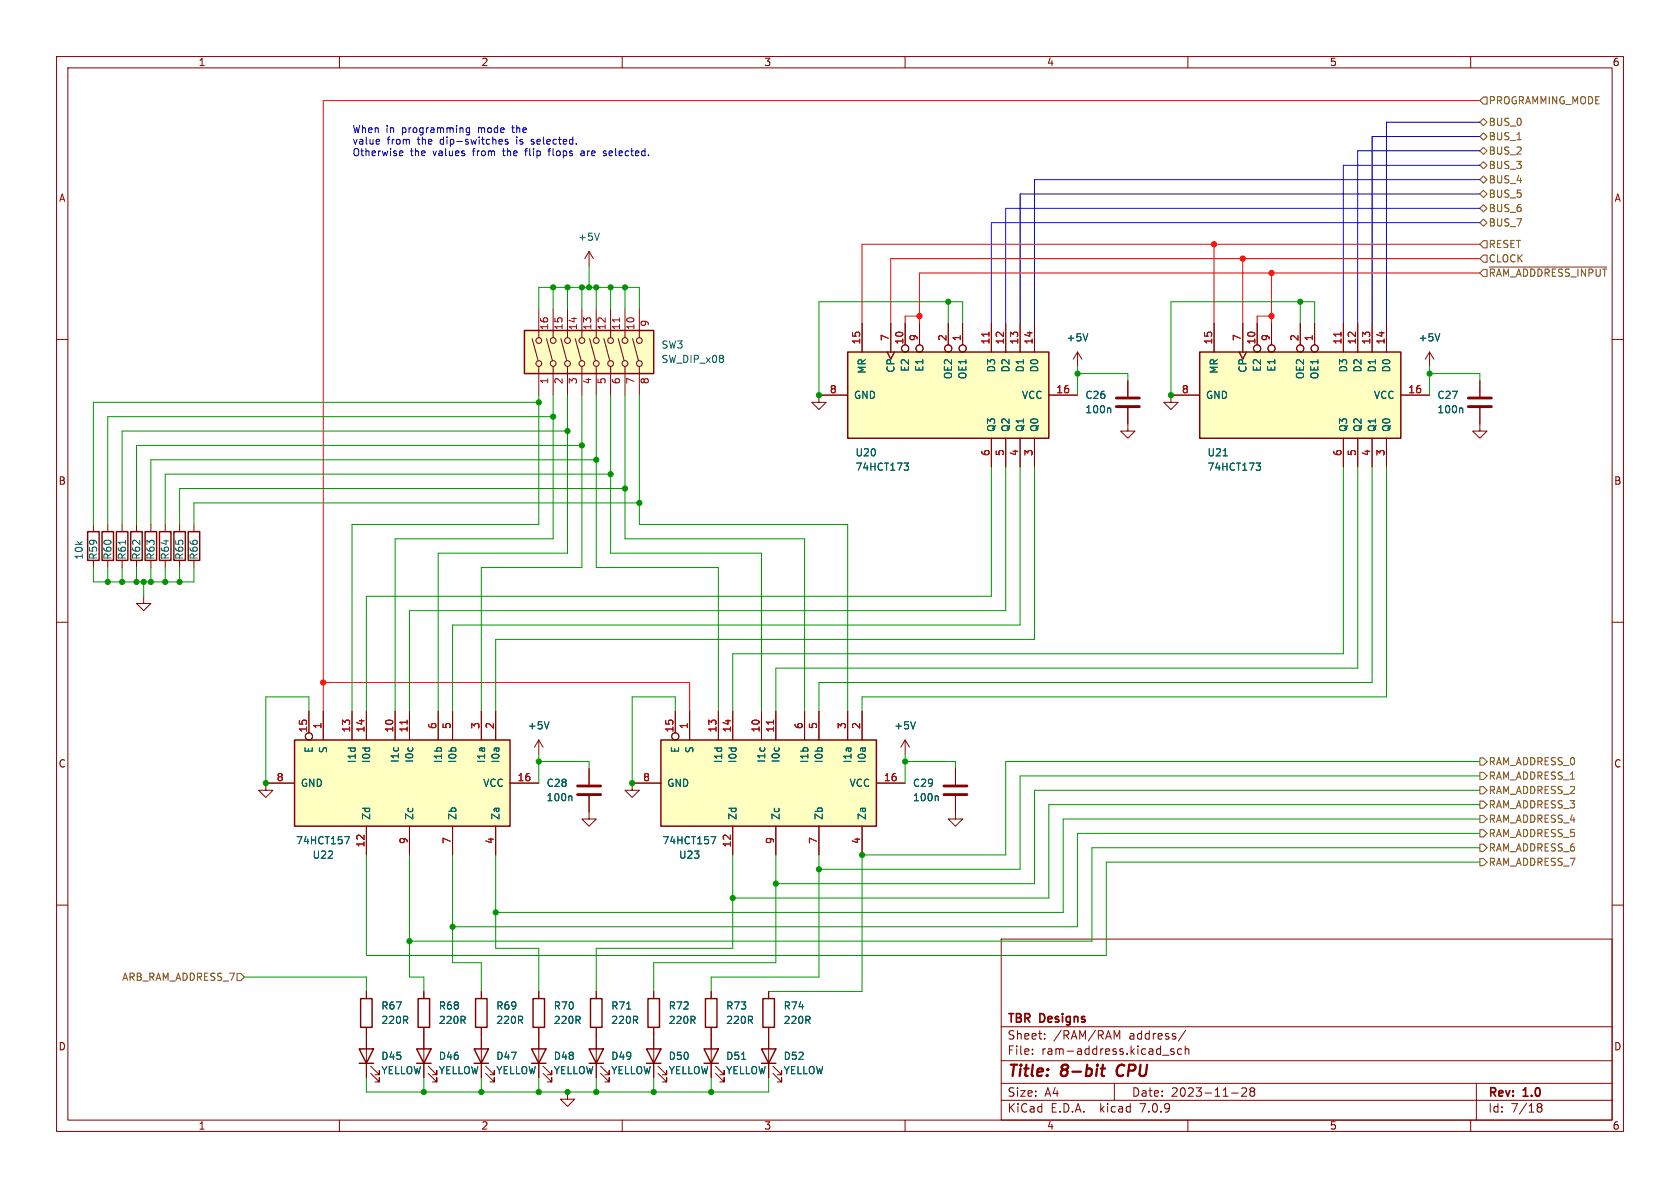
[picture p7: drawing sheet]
<svg xmlns="http://www.w3.org/2000/svg" width="297mm" height="210mm" viewBox="0 0 297 210" stroke-linecap="round" stroke-linejoin="round" font-family="sans-serif">
<g fill="none" stroke="#840000" stroke-width=".18">
<path d="M10 10h277v190h-277zM12 12h273v186h-273zM60 10v2M110 10v2M160 10v2M210 10v2M260 10v2M10 60h2M94.1 59.9l1 3.9M95.2 54.6v5.1M96.6 59.9l1.1 3.9M97.8 54.6v5.1"/>
<path d="M99.2 59.9l1 3.9M100.3 54.6v5.1M101.7 59.9l1 3.9M102.9 54.6v5.1M104.1 44.5v2.5M104.1 44.5l-.7 1.2M104.1 44.5l.8 1.2M104.2 59.9l1.1 3.9M105.4 54.6v5.1M106.8 59.9l1 3.9M107.9 54.6v5.1M109.3 59.9l1 3.9"/>
<path d="M110.5 54.6v5.1M111.8 59.9l1.1 3.9M113 54.6v5.1M152.4 57.2v5M157.5 57.2v5M160 57.2v3.8M162.6 57.2v3.8M167.6 57.2v3.8M170.2 57.2v3.8M175.3 57.2v5M177.8 57.2v5M180.3 57.2v5"/>
<path d="M182.9 57.2v5M214.6 57.2v5M219.7 57.2v5M222.2 57.2v3.8M224.8 57.2v3.8M229.9 57.2v3.8M232.4 57.2v3.8M237.5 57.2v5M240 57.2v5M242.6 57.2v5M245.1 57.2v5M285 60h2"/>
<path d="M95.2 64.8v5.1M97.8 64.8v5.1M100.3 64.8v5.1M102.9 64.8v5.1M105.4 64.8v5.1M107.9 64.8v5.1M110.5 64.8v5.1M113 64.8v5.1M149.9 69.9h-5.1v1.2h1.2l-1.2 1.3-1.3-1.3h1.3M156.8 62.2l.7 1.3 .6-1.3M175.3 77.5v5.1M177.8 77.5v5.1"/>
<path d="M180.3 77.5v5.1M182.9 77.5v5.1M185.4 69.9h5.1M190.5 62.2l-.8 1.3M190.5 62.2v2.6M190.5 62.2l.8 1.3M199.4 72.1v4.1h1.3l-1.3 1.3-1.3-1.3h1.3M199.4 67.3v2.8M212.1 69.9h-5.1v1.2h1.3l-1.3 1.3-1.3-1.3h1.3M219.1 62.2l.6 1.3 .6-1.3M237.5 77.5v5.1M240 77.5v5.1"/>
<path d="M242.6 77.5v5.1M245.1 77.5v5.1M247.6 69.9h5.1M252.7 62.2l-.7 1.3M252.7 62.2v2.6M252.7 62.2l.8 1.3M261.6 72.1v4.1h1.3l-1.3 1.3-1.3-1.3h1.3M261.6 67.3v2.8M16.5 92.7v1.3M16.5 99.1v1.2M19 92.7v1.3M19 99.1v1.2"/>
<path d="M21.6 92.7v1.3M21.6 99.1v1.2M24.1 92.7v1.3M24.1 99.1v1.2M26.7 92.7v1.3M26.7 99.1v1.2M29.2 92.7v1.3M29.2 99.1v1.2M31.7 92.7v1.3M31.7 99.1v1.2M34.3 92.7v1.3M34.3 99.1v1.2"/>
<path d="M10 110h2M25.4 105.4v1.3h1.3l-1.3 1.3-1.3-1.3h1.3M285 110h2M52.1 138.4h-5.1v1.3h1.3l-1.3 1.3-1.3-1.3h1.3M54.6 125.7v3.8M57.1 125.7v5.1M62.2 125.7v5.1M64.8 125.7v5.1M69.8 125.7v5.1M72.4 125.7v5.1M77.5 125.7v5.1M80 125.7v5.1"/>
<path d="M85.1 125.7v5.1M87.6 125.7v5.1M90.2 138.4h5M95.2 130.8v2.6M95.2 130.8l-.7 1.3M95.2 130.8l.8 1.3M104.1 135.9v2.8M116.8 138.4h-5v1.3h1.2l-1.2 1.3-1.3-1.3h1.3M119.4 125.7v3.8M121.9 125.7v5.1M127 125.7v5.1M129.5 125.7v5.1"/>
<path d="M134.6 125.7v5.1M137.2 125.7v5.1M142.2 125.7v5.1M144.8 125.7v5.1M149.9 125.7v5.1M152.4 125.7v5.1M154.9 138.4h5.1M160 130.8l-.7 1.3M160 130.8v2.6M160 130.8l.8 1.3M168.9 135.9v2.8M10 160h2"/>
<path d="M64.8 146.1v5M72.4 146.1v5M80 146.1v5M87.6 146.1v5M104.1 140.7v4.1h1.3l-1.3 1.3-1.2-1.3h1.2M129.5 146.1v5M137.2 146.1v5M144.8 146.1v5M152.4 146.1v5M168.9 140.7v4.1h1.3l-1.3 1.3-1.3-1.3h1.3M285 160h2M64.8 175.3v1.2"/>
<path d="M74.9 175.3v1.2M85.1 175.3v1.2M95.2 175.3v1.2M105.4 175.3v1.2M115.6 175.3v1.2M125.7 175.3v1.2M135.9 175.3v1.2M177 166h108v32h-108zM60 198v2M64.8 181.6v8.9M65.5 189.7l1.6 1.6v-.8v.8h-.8M65.5 188.5l1.6 1.5v-.8v.8h-.8"/>
<path d="M74.9 181.6v8.9M75.7 189.7l1.5 1.6v-.8v.8h-.7M75.7 188.5l1.5 1.5v-.8v.8h-.7M85.1 181.6v8.9M85.9 189.7l1.5 1.6v-.8v.8h-.8M85.9 188.5l1.5 1.5v-.8v.8h-.8M95.2 181.6v8.9M96 189.7l1.5 1.6v-.8v.8h-.7M96 188.5l1.5 1.5v-.8v.8h-.7M100.3 193v1.3h1.3l-1.3 1.3-1.2-1.3h1.2M105.4 181.6v8.9M106.2 189.7l1.5 1.6v-.8v.8h-.8"/>
<path d="M106.2 188.5l1.5 1.5v-.8v.8h-.8M110 198v2M115.6 181.6v8.9M116.3 189.7l1.6 1.6v-.8v.8h-.8M116.3 188.5l1.6 1.5v-.8v.8h-.8M125.7 181.6v8.9M126.5 189.7l1.5 1.6v-.8v.8h-.7M126.5 188.5l1.5 1.5v-.8v.8h-.7M135.9 181.6v8.9M136.7 189.7l1.5 1.6v-.8v.8h-.8M136.7 188.5l1.5 1.5v-.8v.8h-.8M160 198v2"/>
<path d="M177 194.5h108M177 191.5h108M177 187.5h108M177 181.5h108M182.5 186.3v.1M182.5 185.5v.1M184.7 183.6v.1M184.7 182.8v.1M197 182.2l.5 1.1 .5-1.1v1.5M197 191.5v3M205.5 186.5h1.2M207.5 185.5l-.3-.1-.2 .2v.2l.5 .2v.3h-.5"/>
<path d="M208.9 185.5l-.4-.1-.3 .3v.4l.1 .2h.6M209.5 185.5l.2-.1 .4 .1 .1 .9M209.5 184.9v1.5M209.6 182.1l-1.3 2M210 198v2M217.7 193.2h1.2M219.5 192.4l.6-.1 .2 .1 .1 .3-.9 1.1h.9M221.2 192.9l-.2-.2 .2-.4 .5 .1 .1 .2-.3 .3M221.2 192.9l-.2 .3v.3l.2 .3 .5-.1 .1-.2-.1-.4-.2-.2M221.2 192.9h.3M260 198v2M261 191.5v6.5"/>
<path d="M271.7 195.5l.3 .2M271.7 195.4l.3-.3 .5 .1 .1 .3-.3 .2M272 195.7h.3M272 195.7l-.3 .3M272.3 195.7l.3 .3-.1 .5-.5 .1-.3-.3"/>
<circle cx="95.3" cy="60.2" r=".51"/>
<circle cx="95.3" cy="64.3" r=".51"/>
<circle cx="97.8" cy="60.2" r=".51"/>
<circle cx="97.8" cy="64.3" r=".51"/>
<circle cx="100.3" cy="64.3" r=".51"/>
<circle cx="100.3" cy="60.2" r=".51"/>
<circle cx="102.9" cy="60.2" r=".51"/>
<circle cx="102.9" cy="64.3" r=".51"/>
<circle cx="105.4" cy="60.2" r=".51"/>
<circle cx="105.4" cy="64.3" r=".51"/>
<circle cx="108" cy="64.3" r=".51"/>
<circle cx="108" cy="60.2" r=".51"/>
<circle cx="110.5" cy="64.3" r=".51"/>
<circle cx="110.5" cy="60.2" r=".51"/>
<circle cx="113" cy="64.3" r=".51"/>
<circle cx="113" cy="60.2" r=".51"/>
<circle cx="160" cy="61.6" r=".63"/>
<circle cx="162.6" cy="61.6" r=".63"/>
<circle cx="167.6" cy="61.6" r=".63"/>
<circle cx="170.2" cy="61.6" r=".63"/>
<circle cx="222.2" cy="61.6" r=".63"/>
<circle cx="224.8" cy="61.6" r=".63"/>
<circle cx="229.9" cy="61.6" r=".63"/>
<circle cx="232.4" cy="61.6" r=".63"/>
<circle cx="54.6" cy="130.2" r=".63"/>
<circle cx="119.4" cy="130.2" r=".63"/>
</g>
<path d="M194.6 188.9h.8M195 188.2l-.2 1.7v.2l.4 .1M197.7 188.5a1.27 1.27 0 0 0 0 1.6" fill="none" stroke="#840000" stroke-width=".4"/>
<g fill="none" stroke="#840000" stroke-width=".25">
<path d="M92.7 58.4h22.9v7.6h-22.9zM149.9 62.2h35.5v15.3h-35.5zM212.1 62.2h35.5v15.3h-35.5zM15.5 94h2v5.1h-2zM18 94h2.1v5.1h-2.1zM20.6 94h2v5.1h-2zM23.1 94h2v5.1h-2zM25.7 94h2v5.1h-2zM28.2 94h2v5.1h-2zM30.7 94h2.1v5.1h-2.1zM33.3 94h2v5.1h-2zM52.1 130.8h38.1v15.3h-38.1z"/>
<path d="M116.8 130.8h38.1v15.3h-38.1zM63.8 176.5h2v5.1h-2zM73.9 176.5h2v5.1h-2zM84.1 176.5h2v5.1h-2zM94.2 176.5h2.1v5.1h-2.1zM104.4 176.5h2v5.1h-2zM114.6 176.5h2v5.1h-2zM124.7 176.5h2v5.1h-2zM134.9 176.5h2v5.1h-2zM63.5 185.4h2.5l-1.2 2.6zM63.5 188h2.5M73.7 185.4h2.5l-1.3 2.6z"/>
<path d="M73.7 188h2.5M83.8 185.4h2.6l-1.3 2.6zM83.8 188h2.6M94 185.4h2.5l-1.3 2.6zM94 188h2.5M104.1 185.4h2.6l-1.3 2.6zM104.1 188h2.6M114.3 185.4h2.5l-1.2 2.6zM114.3 188h2.5M124.5 185.4h2.5l-1.3 2.6zM124.5 188h2.5M134.6 185.4h2.6l-1.3 2.6z"/>
<path d="M134.6 188h2.6"/>
</g>
<g fill="none" stroke="#006464" stroke-width=".18">
<path d="M106 41.2l-.5 1.3M192.3 59l-.4 1.3M254.5 59l-.4 1.3M196.2 72.1l.2 .2v.7M258.4 72.1l.2 .2v.7M22.2 95.5v.7M159.8 81.9h.8l-.4 .4 .4 .2v.4l-.2 .2h-.4M216.3 80.6h.7M222.1 81.9h.7l-.4 .4 .4 .2v.4l-.2 .2h-.4M97.1 127.6l-.5 1.2M161.8 127.6l-.4 1.2M60.9 147.9h.9l-.6 1.3"/>
<path d="M100.9 140.7l.2 .2v.6M125.7 147.9h.8l-.5 1.3M165.7 140.7l.2 .2v.6M110.8 178.4h.7M131.1 187.3h.7"/>
</g>
<path d="M197.4 71.9h4M197.4 70.4h4M259.6 71.9h4.1M259.6 70.4h4.1M102.1 138.9h4.1M166.9 138.9h4M102.1 140.5h4.1M166.9 140.5h4" fill="none" stroke="#840000" stroke-width=".51"/>
<g fill="#ffffc2" stroke="#ffffc2" stroke-width=".18">
<path d="M52.1 130.8h38.1v15.3h-38.1z"/>
<path d="M116.8 130.8h38.1v15.3h-38.1z"/>
<path d="M149.9 62.2h35.5v15.3h-35.5z"/>
<path d="M92.7 58.4h22.9v7.6h-22.9z"/>
<path d="M212.1 62.2h35.5v15.3h-35.5z"/>
</g>
<path d="M109.5 56.2v.7M174.8 58.7v.7M237.1 58.7v.7M72 127.3v.7M136.7 127.3v.7" fill="none" stroke="#a90000" stroke-width=".18"/>
<g fill="none" stroke="#725600" stroke-width=".18">
<path d="M262.3 17.1h.6v1.3h-.6l-.7-.6zM261.6 34.3l.7-.6 .6 .6-.6 .6zM261.6 26.7l.7-.7 .6 .7-.6 .6zM261.6 21.6l.7-.6 .6 .6-.6 .6zM261.6 29.2l.7-.6 .6 .6-.6 .6zM261.6 24.1l.7-.6 .6 .6-.6 .7zM261.6 36.8l.7-.6 .6 .6-.6 .7zM261.6 39.4l.7-.7 .6 .7-.6 .6zM262.3 31.1l.6 .7-.6 .6-.7-.6zM262.3 47.6h.6v1.3h-.6l-.7-.6zM262.3 42.5h.6v1.3h-.6l-.7-.6zM262.3 45.1h.6v1.3h-.6l-.7-.7z"/>
<path d="M263.3 47.2h20.7M261.6 134h.7l.6 .6-.6 .7h-.7zM261.6 136.5h.7l.6 .7-.6 .6h-.7zM261.6 139.1h.7l.6 .6-.6 .6h-.7zM261.6 144.1h.7l.6 .7-.6 .6h-.7zM261.6 151.8h.7l.6 .6-.6 .6h-.7zM261.6 149.2h.7l.6 .7-.6 .6h-.7zM261.6 141.6h.7l.6 .6-.6 .7h-.7zM261.6 146.7h.7l.6 .6-.6 .7h-.7zM41.9 172.1h.6l.7 .6-.7 .7h-.6z"/>
</g>
<g fill="none" stroke="#0000c2" stroke-width=".18">
<path d="M66.9 24.6l.2 .3-.6 .2M67 25.4l-.1 .1M70.7 26.7h.3l.2 .3-.6 .1M70.7 27.5h.5M83 22.6v1l-.1 .2M83 22.7l-.4-.1-.2 .2 .1 .6h.5M88.3 25.4h.5M88.3 24.7l.3-.1 .2 .3-.6 .2M89.8 24.7l-.3-.1-.2 .2 .1 .2 .4 .1v.3h-.5M92.7 26.7h.5M93 26.3l-.1 1.2M93.9 25.4l.1 .1"/>
<path d="M94.1 24.6l-.2 .2 .2 .3M96.9 26.7h.4M97.2 26.3l-.2 .1v1.1M102.7 26.7h.5M103.3 27h-.5l-.1 .2 .1 .3h.5M106.8 27.1l.3 .1 .1 .1-.2 .2h-.2M106.8 26.7h.3"/>
</g>
<g fill="none" stroke="#009600" stroke-width=".18">
<path d="M95.2 54.6v-3.8h17.8v3.8M97.8 50.8v3.8M100.3 50.8v3.8M102.9 50.8v3.8M104.1 47v3.8M105.4 50.8v3.8M107.9 50.8v3.8M110.5 50.8v3.8M167.6 53.3v3.9M170.2 57.2v-3.9h-25.4v16.6M229.9 53.3v3.9M232.4 57.2v-3.9h-25.4v16.6"/>
<path d="M95.2 69.9v22.8h-33v33M95.2 71.1h-78.7v21.6M97.8 69.9v25.4h-28v30.4M97.8 73.7h-78.8v19M100.3 69.9v27.9h-22.8v27.9M100.3 76.2h-78.7v16.5M102.9 69.9v30.4h-17.8v25.4M102.9 78.7h-78.8v14M105.4 69.9v30.4h21.6v25.4M107.9 69.9v27.9h26.7v27.9M110.5 69.9v25.4h31.7v30.4M113 69.9v22.8h36.9v33"/>
<path d="M190.5 66h8.9v1.3M190.5 64.8v5.1M252.7 66h8.9v1.3M252.7 64.8v5.1M105.4 81.3h-78.7v11.4M107.9 83.8h-78.7v8.9M110.5 86.4h-78.8v6.3M113 88.9h-78.7v3.8M175.3 82.6v22.8h-110.5v20.3M177.8 82.6v25.4h-105.4v17.7M180.3 82.6v27.9h-100.3v15.2M182.9 82.6v30.4h-95.3v12.7"/>
<path d="M237.5 82.6v33h-108v10.1M240 82.6v35.5h-102.8v7.6M242.6 82.6v38.1h-97.8v5M245.1 82.6v40.6h-92.7v2.5M16.5 100.3v2.6h17.8v-2.6M19 100.3v2.6M21.6 100.3v2.6M24.1 100.3v2.6M25.4 102.9v2.5M26.7 100.3v2.6M29.2 100.3v2.6M31.7 100.3v2.6"/>
<path d="M54.6 125.7v-2.5h-7.6v15.2M95.2 133.4v5M95.2 134.6h8.9v1.3M119.4 125.7v-2.5h-7.6v15.2M160 134.6h8.9v1.3M160 133.4v5M261.6 134.6h-83.8v16.5h-25.4v24.2h-16.5M261.6 137.2h-81.3v16.5h-35.5M261.6 139.7h-78.7v16.5h-45.7M64.8 151.1v17.8h130.8v-16.5h66M72.4 151.1v21.6h2.5v2.6M80 151.1v19.1h5.1v5.1"/>
<path d="M87.6 151.1v16.5h7.6v7.7M129.5 151.1v16.5h-24.1v7.7M137.2 151.1v19.1h-21.6v5.1M144.8 151.1v21.6h-19.1v2.6M261.6 147.3h-71.1v16.5h-110.5M261.6 142.2h-76.2v16.6h-55.9M261.6 144.8h-73.6v16.5h-100.4M261.6 149.9h-68.6v16.5h-120.6M43.2 172.7h21.6v2.6M64.8 190.5v2.5h71.1v-2.5M74.9 190.5v2.5M85.1 190.5v2.5"/>
<path d="M95.2 190.5v2.5M105.4 190.5v2.5M115.6 190.5v2.5M125.7 190.5v2.5"/>
</g>
<path d="M261.6 17.8h-204.5v107.9M162.6 55.9h-2.6v1.3M214.6 43.2v14M219.7 45.7v11.5M224.8 55.9h-2.6v1.3M224.8 48.3v8.9M261.6 48.3h-99v8.9M261.6 43.2h-109.2v14M261.6 45.7h-104.1v11.5M57.1 120.7h64.8v5" fill="none" stroke="#f00" stroke-width=".18"/>
<path d="M261.6 29.2h-24.1v28M261.6 26.7h-21.6v30.5M261.6 24.1h-19v33.1M261.6 31.8h-78.7v25.4M261.6 34.3h-81.3v22.9M261.6 36.8h-83.8v20.4M261.6 39.4h-86.3v17.8M261.6 21.6h-16.5v35.6" fill="none" stroke="#00f" stroke-width=".18"/>
<g fill="#009600" stroke="#009600" stroke-width=".18">
<circle cx="152.4" cy="151.1" r=".46"/>
<circle cx="144.8" cy="153.7" r=".46"/>
<circle cx="160" cy="134.6" r=".46"/>
<circle cx="100.3" cy="50.8" r=".46"/>
<circle cx="97.8" cy="50.8" r=".46"/>
<circle cx="207" cy="69.9" r=".46"/>
<circle cx="190.5" cy="66" r=".46"/>
<circle cx="167.6" cy="53.3" r=".46"/>
<circle cx="107.9" cy="50.8" r=".46"/>
<circle cx="105.4" cy="50.8" r=".46"/>
<circle cx="110.5" cy="50.8" r=".46"/>
<circle cx="144.8" cy="69.9" r=".46"/>
<circle cx="102.9" cy="50.8" r=".46"/>
<circle cx="104.1" cy="50.8" r=".46"/>
<circle cx="95.2" cy="71.1" r=".46"/>
<circle cx="229.9" cy="53.3" r=".46"/>
<circle cx="252.7" cy="66" r=".46"/>
<circle cx="100.3" cy="193" r=".46"/>
<circle cx="105.4" cy="193" r=".46"/>
<circle cx="129.5" cy="158.8" r=".46"/>
<circle cx="125.7" cy="193" r=".46"/>
<circle cx="115.6" cy="193" r=".46"/>
<circle cx="137.2" cy="156.2" r=".46"/>
<circle cx="110.5" cy="86.4" r=".46"/>
<circle cx="105.4" cy="81.3" r=".46"/>
<circle cx="107.9" cy="83.8" r=".46"/>
<circle cx="102.9" cy="78.7" r=".46"/>
<circle cx="47" cy="138.4" r=".46"/>
<circle cx="80" cy="163.8" r=".46"/>
<circle cx="72.4" cy="166.4" r=".46"/>
<circle cx="31.7" cy="102.9" r=".46"/>
<circle cx="113" cy="88.9" r=".46"/>
<circle cx="97.8" cy="73.7" r=".46"/>
<circle cx="100.3" cy="76.2" r=".46"/>
<circle cx="87.6" cy="161.3" r=".46"/>
<circle cx="111.8" cy="138.4" r=".46"/>
<circle cx="95.2" cy="134.6" r=".46"/>
<circle cx="95.2" cy="193" r=".46"/>
<circle cx="85.1" cy="193" r=".46"/>
<circle cx="74.9" cy="193" r=".46"/>
<circle cx="29.2" cy="102.9" r=".46"/>
<circle cx="26.7" cy="102.9" r=".46"/>
<circle cx="24.1" cy="102.9" r=".46"/>
<circle cx="21.6" cy="102.9" r=".46"/>
<circle cx="25.4" cy="102.9" r=".46"/>
<circle cx="19" cy="102.9" r=".46"/>
</g>
<g fill="#f00" stroke="#f00" stroke-width=".18">
<circle cx="214.6" cy="43.2" r=".46"/>
<circle cx="162.6" cy="55.9" r=".46"/>
<circle cx="219.7" cy="45.7" r=".46"/>
<circle cx="224.8" cy="48.3" r=".46"/>
<circle cx="224.8" cy="55.9" r=".46"/>
<circle cx="57.1" cy="120.7" r=".46"/>
</g>
<g font-size="2.8" fill="#840000">
<text x="178" y="190.9">Title:</text>
<text x="187.7" y="190.9">8-bit</text>
<text x="198.3" y="190.9">CPU</text>
</g>
<g font-size="2.1" fill="#840000">
<text x="178" y="184">Sheet:</text>
<text x="178" y="181.2">TBR</text>
<text x="183.9" y="181.2">Designs</text>
<text x="186.2" y="184">/RAM/RAM</text>
<text x="199.7" y="184">address/</text>
<text x="178" y="186.7">File:</text>
<text x="184.1" y="186.7">ram-address.kicad_sch</text>
<text x="178" y="196.9">KiCad</text>
<text x="178" y="194.1">Size:</text>
<text x="184.7" y="194.1">A4</text>
<text x="185.7" y="196.9">E.D.A.</text>
<text x="194.6" y="196.9">kicad</text>
<text x="200" y="194.1">Date:</text>
<text x="201.8" y="196.9">7.0.9</text>
<text x="207" y="194.1">2023-11-28</text>
<text x="263" y="194.3">Rev:</text>
<text x="263" y="196.9">Id:</text>
<text x="267.1" y="196.9">7/18</text>
<text x="269.4" y="194.3">1.0</text>
</g>
<g font-size="1.8" fill="#840000">
<text x="35" y="11.9">1</text>
<text x="85" y="11.9">2</text>
<text x="135" y="11.9">3</text>
<text x="185" y="11.9">4</text>
<text x="235" y="11.9">5</text>
<text x="285" y="11.9">6</text>
<text x="10.3" y="35.9">A</text>
<text x="285.3" y="35.9">A</text>
<text x="10.3" y="85.9">B</text>
<text x="285.3" y="85.9">B</text>
<text x="10.3" y="135.9">C</text>
<text x="285.3" y="135.9">C</text>
<text x="10.3" y="185.9">D</text>
<text x="285.3" y="185.9">D</text>
<text x="35" y="199.9">1</text>
<text x="85" y="199.9">2</text>
<text x="135" y="199.9">3</text>
<text x="185" y="199.9">4</text>
<text x="235" y="199.9">5</text>
<text x="285" y="199.9">6</text>
</g>
<g font-size="1.8" fill="#0000c2">
<text x="62.2" y="23.6">When</text>
<text x="68.2" y="23.6">in</text>
<text x="71.2" y="23.6">programming</text>
<text x="84.8" y="23.6">mode</text>
<text x="91" y="23.6">the</text>
<text x="62.2" y="25.6">value</text>
<text x="62.2" y="27.7">Otherwise</text>
<text x="68.4" y="25.6">from</text>
<text x="72.5" y="27.7">the</text>
<text x="73.9" y="25.6">the</text>
<text x="76.7" y="27.7">values</text>
<text x="78.1" y="25.6">dip-switches</text>
<text x="83.9" y="27.7">from</text>
<text x="89.4" y="27.7">the</text>
<text x="91.8" y="25.6">is</text>
<text x="93.5" y="27.7">flip</text>
<text x="94.6" y="25.6">selected.</text>
<text x="97.9" y="27.7">flops</text>
<text x="103.7" y="27.7">are</text>
<text x="107.9" y="27.7">selected.</text>
</g>
<g font-size="1.8" fill="#725600">
<text x="263.1" y="18.6">PROGRAMMING_MODE</text>
<text x="263.1" y="22.5">BUS_0</text>
<text x="263.1" y="27.5">BUS_2</text>
<text x="263.1" y="25">BUS_1</text>
<text x="263.1" y="32.6">BUS_4</text>
<text x="263.1" y="35.2">BUS_5</text>
<text x="263.1" y="30.1">BUS_3</text>
<text x="263.1" y="37.7">BUS_6</text>
<text x="263.1" y="40.2">BUS_7</text>
<text x="263.1" y="44">RESET</text>
<text x="263.1" y="46.6">CLOCK</text>
<text x="263.1" y="49.1">~{RAM_ADDDRESS_INPUT}</text>
<text x="263.1" y="135.5">RAM_ADDRESS_0</text>
<text x="263.1" y="138">RAM_ADDRESS_1</text>
<text x="263.1" y="143.1">RAM_ADDRESS_3</text>
<text x="263.1" y="140.6">RAM_ADDRESS_2</text>
<text x="263.1" y="145.6">RAM_ADDRESS_4</text>
<text x="263.1" y="148.2">RAM_ADDRESS_5</text>
<text x="263.1" y="153.3">RAM_ADDRESS_7</text>
<text x="263.1" y="150.7">RAM_ADDRESS_6</text>
<text x="21.5" y="173.6">ARB_RAM_ADDRESS_7</text>
</g>
<g font-size="1.8" fill="#006464">
<text x="102.1" y="42.8">+5V</text>
<text x="116.8" y="61.8">SW3</text>
<text x="116.8" y="64.4">SW_DIP_x08</text>
<text x="158.3" y="66" transform="rotate(-90 158.3 66)">CP</text>
<text x="160.9" y="65.8" transform="rotate(-90 160.9 65.8)">E2</text>
<text x="163.4" y="65.8" transform="rotate(-90 163.4 65.8)">E1</text>
<text x="176.1" y="65.9" transform="rotate(-90 176.1 65.9)">D3</text>
<text x="178.7" y="65.9" transform="rotate(-90 178.7 65.9)">D2</text>
<text x="181.2" y="65.9" transform="rotate(-90 181.2 65.9)">D1</text>
<text x="183.7" y="65.9" transform="rotate(-90 183.7 65.9)">D0</text>
<text x="188.5" y="60.6">+5V</text>
<text x="220.6" y="66" transform="rotate(-90 220.6 66)">CP</text>
<text x="223.1" y="65.8" transform="rotate(-90 223.1 65.8)">E2</text>
<text x="225.7" y="65.8" transform="rotate(-90 225.7 65.8)">E1</text>
<text x="238.4" y="65.9" transform="rotate(-90 238.4 65.9)">D3</text>
<text x="240.9" y="65.9" transform="rotate(-90 240.9 65.9)">D2</text>
<text x="243.4" y="65.9" transform="rotate(-90 243.4 65.9)">D1</text>
<text x="246" y="65.9" transform="rotate(-90 246 65.9)">D0</text>
<text x="250.7" y="60.6">+5V</text>
<text x="150.9" y="70.7">GND</text>
<text x="153.3" y="66.2" transform="rotate(-90 153.3 66.2)">MR</text>
<text x="168.5" y="67.1" transform="rotate(-90 168.5 67.1)">OE2</text>
<text x="171" y="67.1" transform="rotate(-90 171 67.1)">OE1</text>
<text x="180.6" y="70.7">VCC</text>
<text x="191.8" y="70.7">C26</text>
<text x="213.1" y="70.7">GND</text>
<text x="215.5" y="66.2" transform="rotate(-90 215.5 66.2)">MR</text>
<text x="230.7" y="67.1" transform="rotate(-90 230.7 67.1)">OE2</text>
<text x="233.3" y="67.1" transform="rotate(-90 233.3 67.1)">OE1</text>
<text x="242.8" y="70.7">VCC</text>
<text x="254" y="70.7">C27</text>
<text x="176.1" y="76.5" transform="rotate(-90 176.1 76.5)">Q3</text>
<text x="178.7" y="76.5" transform="rotate(-90 178.7 76.5)">Q2</text>
<text x="181.2" y="76.5" transform="rotate(-90 181.2 76.5)">Q1</text>
<text x="183.7" y="76.5" transform="rotate(-90 183.7 76.5)">Q0</text>
<text x="191.8" y="73.3">100n</text>
<text x="238.4" y="76.5" transform="rotate(-90 238.4 76.5)">Q3</text>
<text x="240.9" y="76.5" transform="rotate(-90 240.9 76.5)">Q2</text>
<text x="243.4" y="76.5" transform="rotate(-90 243.4 76.5)">Q1</text>
<text x="246" y="76.5" transform="rotate(-90 246 76.5)">Q0</text>
<text x="254" y="73.3">100n</text>
<text x="151.1" y="80.9">U20</text>
<text x="151.1" y="83.4">74HCT173</text>
<text x="213.4" y="80.9">U21</text>
<text x="213.4" y="83.4">74HCT173</text>
<text x="14.8" y="99.1" transform="rotate(-90 14.8 99.1)">10k</text>
<text x="17.4" y="99.1" transform="rotate(-90 17.4 99.1)">R59</text>
<text x="19.9" y="99.1" transform="rotate(-90 19.9 99.1)">R60</text>
<text x="22.5" y="99.1" transform="rotate(-90 22.5 99.1)">R61</text>
<text x="25" y="99.1" transform="rotate(-90 25 99.1)">R62</text>
<text x="27.5" y="99.1" transform="rotate(-90 27.5 99.1)">R63</text>
<text x="30.1" y="99.1" transform="rotate(-90 30.1 99.1)">R64</text>
<text x="32.6" y="99.1" transform="rotate(-90 32.6 99.1)">R65</text>
<text x="35.2" y="99.1" transform="rotate(-90 35.2 99.1)">R66</text>
<text x="93.2" y="129.1">+5V</text>
<text x="158" y="129.1">+5V</text>
<text x="55.5" y="133.2" transform="rotate(-90 55.5 133.2)">E</text>
<text x="58" y="133.2" transform="rotate(-90 58 133.2)">S</text>
<text x="63.1" y="135" transform="rotate(-90 63.1 135)">I1d</text>
<text x="65.6" y="135" transform="rotate(-90 65.6 135)">I0d</text>
<text x="70.7" y="134.9" transform="rotate(-90 70.7 134.9)">I1c</text>
<text x="73.3" y="134.9" transform="rotate(-90 73.3 134.9)">I0c</text>
<text x="78.3" y="135" transform="rotate(-90 78.3 135)">I1b</text>
<text x="80.9" y="135" transform="rotate(-90 80.9 135)">I0b</text>
<text x="86" y="135" transform="rotate(-90 86 135)">I1a</text>
<text x="88.5" y="135" transform="rotate(-90 88.5 135)">I0a</text>
<text x="120.2" y="133.2" transform="rotate(-90 120.2 133.2)">E</text>
<text x="122.8" y="133.2" transform="rotate(-90 122.8 133.2)">S</text>
<text x="127.9" y="135" transform="rotate(-90 127.9 135)">I1d</text>
<text x="130.4" y="135" transform="rotate(-90 130.4 135)">I0d</text>
<text x="135.5" y="134.9" transform="rotate(-90 135.5 134.9)">I1c</text>
<text x="138" y="134.9" transform="rotate(-90 138 134.9)">I0c</text>
<text x="143.1" y="135" transform="rotate(-90 143.1 135)">I1b</text>
<text x="145.6" y="135" transform="rotate(-90 145.6 135)">I0b</text>
<text x="150.7" y="135" transform="rotate(-90 150.7 135)">I1a</text>
<text x="153.3" y="135" transform="rotate(-90 153.3 135)">I0a</text>
<text x="53.1" y="139.3">GND</text>
<text x="85.3" y="139.3">VCC</text>
<text x="96.5" y="141.8">100n</text>
<text x="96.5" y="139.3">C28</text>
<text x="117.9" y="139.3">GND</text>
<text x="150.1" y="139.3">VCC</text>
<text x="161.3" y="141.8">100n</text>
<text x="161.3" y="139.3">C29</text>
<text x="52.2" y="149.5">74HCT157</text>
<text x="65.6" y="145" transform="rotate(-90 65.6 145)">Zd</text>
<text x="73.3" y="145" transform="rotate(-90 73.3 145)">Zc</text>
<text x="80.9" y="145" transform="rotate(-90 80.9 145)">Zb</text>
<text x="88.5" y="145" transform="rotate(-90 88.5 145)">Za</text>
<text x="117" y="149.5">74HCT157</text>
<text x="130.4" y="145" transform="rotate(-90 130.4 145)">Zd</text>
<text x="138" y="145" transform="rotate(-90 138 145)">Zc</text>
<text x="145.6" y="145" transform="rotate(-90 145.6 145)">Zb</text>
<text x="153.3" y="145" transform="rotate(-90 153.3 145)">Za</text>
<text x="55.2" y="152">U22</text>
<text x="119.9" y="152">U23</text>
<text x="67.3" y="178.7">R67</text>
<text x="77.5" y="178.7">R68</text>
<text x="87.6" y="178.7">R69</text>
<text x="97.8" y="178.7">R70</text>
<text x="108" y="178.7">R71</text>
<text x="118.1" y="178.7">R72</text>
<text x="128.3" y="178.7">R73</text>
<text x="138.4" y="178.7">R74</text>
<text x="67.3" y="181.2">220R</text>
<text x="77.5" y="181.2">220R</text>
<text x="87.6" y="181.2">220R</text>
<text x="97.8" y="181.2">220R</text>
<text x="108" y="181.2">220R</text>
<text x="118.1" y="181.2">220R</text>
<text x="128.3" y="181.2">220R</text>
<text x="138.4" y="181.2">220R</text>
<text x="67.3" y="190.1">YELLOW</text>
<text x="67.3" y="187.6">D45</text>
<text x="77.5" y="190.1">YELLOW</text>
<text x="77.5" y="187.6">D46</text>
<text x="87.6" y="190.1">YELLOW</text>
<text x="87.6" y="187.6">D47</text>
<text x="97.8" y="190.1">YELLOW</text>
<text x="97.8" y="187.6">D48</text>
<text x="108" y="190.1">YELLOW</text>
<text x="108" y="187.6">D49</text>
<text x="118.1" y="190.1">YELLOW</text>
<text x="118.1" y="187.6">D50</text>
<text x="128.3" y="190.1">YELLOW</text>
<text x="128.3" y="187.6">D51</text>
<text x="138.4" y="190.1">YELLOW</text>
<text x="138.4" y="187.6">D52</text>
</g>
<g font-size="1.8" fill="#a90000">
<text x="97.2" y="58.5" transform="rotate(-90 97.2 58.5)">16</text>
<text x="99.8" y="58.5" transform="rotate(-90 99.8 58.5)">15</text>
<text x="102.3" y="58.5" transform="rotate(-90 102.3 58.5)">14</text>
<text x="104.9" y="58.5" transform="rotate(-90 104.9 58.5)">13</text>
<text x="107.4" y="58.5" transform="rotate(-90 107.4 58.5)">12</text>
<text x="109.9" y="58.5" transform="rotate(-90 109.9 58.5)">11</text>
<text x="112.5" y="58.5" transform="rotate(-90 112.5 58.5)">10</text>
<text x="115" y="57.9" transform="rotate(-90 115 57.9)">9</text>
<text x="152.1" y="61" transform="rotate(-90 152.1 61)">15</text>
<text x="157.2" y="60.4" transform="rotate(-90 157.2 60.4)">7</text>
<text x="159.8" y="61" transform="rotate(-90 159.8 61)">10</text>
<text x="162.3" y="60.4" transform="rotate(-90 162.3 60.4)">9</text>
<text x="167.4" y="60.4" transform="rotate(-90 167.4 60.4)">2</text>
<text x="169.9" y="60.4" transform="rotate(-90 169.9 60.4)">1</text>
<text x="175" y="61" transform="rotate(-90 175 61)">11</text>
<text x="177.5" y="61" transform="rotate(-90 177.5 61)">12</text>
<text x="180.1" y="61" transform="rotate(-90 180.1 61)">13</text>
<text x="182.6" y="61" transform="rotate(-90 182.6 61)">14</text>
<text x="214.4" y="61" transform="rotate(-90 214.4 61)">15</text>
<text x="219.5" y="60.4" transform="rotate(-90 219.5 60.4)">7</text>
<text x="222" y="61" transform="rotate(-90 222 61)">10</text>
<text x="224.5" y="60.4" transform="rotate(-90 224.5 60.4)">9</text>
<text x="229.6" y="60.4" transform="rotate(-90 229.6 60.4)">2</text>
<text x="232.2" y="60.4" transform="rotate(-90 232.2 60.4)">1</text>
<text x="237.2" y="61" transform="rotate(-90 237.2 61)">11</text>
<text x="239.8" y="61" transform="rotate(-90 239.8 61)">12</text>
<text x="242.3" y="61" transform="rotate(-90 242.3 61)">13</text>
<text x="244.9" y="61" transform="rotate(-90 244.9 61)">14</text>
<text x="97.2" y="68" transform="rotate(-90 97.2 68)">1</text>
<text x="99.8" y="68" transform="rotate(-90 99.8 68)">2</text>
<text x="102.3" y="68" transform="rotate(-90 102.3 68)">3</text>
<text x="104.9" y="68" transform="rotate(-90 104.9 68)">4</text>
<text x="107.4" y="68" transform="rotate(-90 107.4 68)">5</text>
<text x="109.9" y="68" transform="rotate(-90 109.9 68)">6</text>
<text x="112.5" y="68" transform="rotate(-90 112.5 68)">7</text>
<text x="115" y="68" transform="rotate(-90 115 68)">8</text>
<text x="146.6" y="69.6">8</text>
<text x="186.6" y="69.6">16</text>
<text x="208.8" y="69.6">8</text>
<text x="248.9" y="69.6">16</text>
<text x="175" y="80.7" transform="rotate(-90 175 80.7)">6</text>
<text x="177.5" y="80.7" transform="rotate(-90 177.5 80.7)">5</text>
<text x="180.1" y="80.7" transform="rotate(-90 180.1 80.7)">4</text>
<text x="182.6" y="80.7" transform="rotate(-90 182.6 80.7)">3</text>
<text x="237.2" y="80.7" transform="rotate(-90 237.2 80.7)">6</text>
<text x="239.8" y="80.7" transform="rotate(-90 239.8 80.7)">5</text>
<text x="242.3" y="80.7" transform="rotate(-90 242.3 80.7)">4</text>
<text x="244.9" y="80.7" transform="rotate(-90 244.9 80.7)">3</text>
<text x="54.4" y="129.6" transform="rotate(-90 54.4 129.6)">15</text>
<text x="56.9" y="129" transform="rotate(-90 56.9 129)">1</text>
<text x="62" y="129.6" transform="rotate(-90 62 129.6)">13</text>
<text x="64.5" y="129.6" transform="rotate(-90 64.5 129.6)">14</text>
<text x="69.6" y="129.6" transform="rotate(-90 69.6 129.6)">10</text>
<text x="72.1" y="129.6" transform="rotate(-90 72.1 129.6)">11</text>
<text x="77.2" y="129" transform="rotate(-90 77.2 129)">6</text>
<text x="79.8" y="129" transform="rotate(-90 79.8 129)">5</text>
<text x="84.8" y="129" transform="rotate(-90 84.8 129)">3</text>
<text x="87.4" y="129" transform="rotate(-90 87.4 129)">2</text>
<text x="119.1" y="129.6" transform="rotate(-90 119.1 129.6)">15</text>
<text x="121.7" y="129" transform="rotate(-90 121.7 129)">1</text>
<text x="126.7" y="129.6" transform="rotate(-90 126.7 129.6)">13</text>
<text x="129.3" y="129.6" transform="rotate(-90 129.3 129.6)">14</text>
<text x="134.4" y="129.6" transform="rotate(-90 134.4 129.6)">10</text>
<text x="136.9" y="129.6" transform="rotate(-90 136.9 129.6)">11</text>
<text x="142" y="129" transform="rotate(-90 142 129)">6</text>
<text x="144.5" y="129" transform="rotate(-90 144.5 129)">5</text>
<text x="149.6" y="129" transform="rotate(-90 149.6 129)">3</text>
<text x="152.1" y="129" transform="rotate(-90 152.1 129)">2</text>
<text x="48.8" y="138.2">8</text>
<text x="91.4" y="138.2">16</text>
<text x="113.6" y="138.2">8</text>
<text x="156.2" y="138.2">16</text>
<text x="64.5" y="149.9" transform="rotate(-90 64.5 149.9)">12</text>
<text x="72.1" y="149.3" transform="rotate(-90 72.1 149.3)">9</text>
<text x="79.8" y="149.3" transform="rotate(-90 79.8 149.3)">7</text>
<text x="87.4" y="149.3" transform="rotate(-90 87.4 149.3)">4</text>
<text x="129.3" y="149.9" transform="rotate(-90 129.3 149.9)">12</text>
<text x="136.9" y="149.3" transform="rotate(-90 136.9 149.3)">9</text>
<text x="144.5" y="149.3" transform="rotate(-90 144.5 149.3)">7</text>
<text x="152.1" y="149.3" transform="rotate(-90 152.1 149.3)">4</text>
</g>
</svg>
